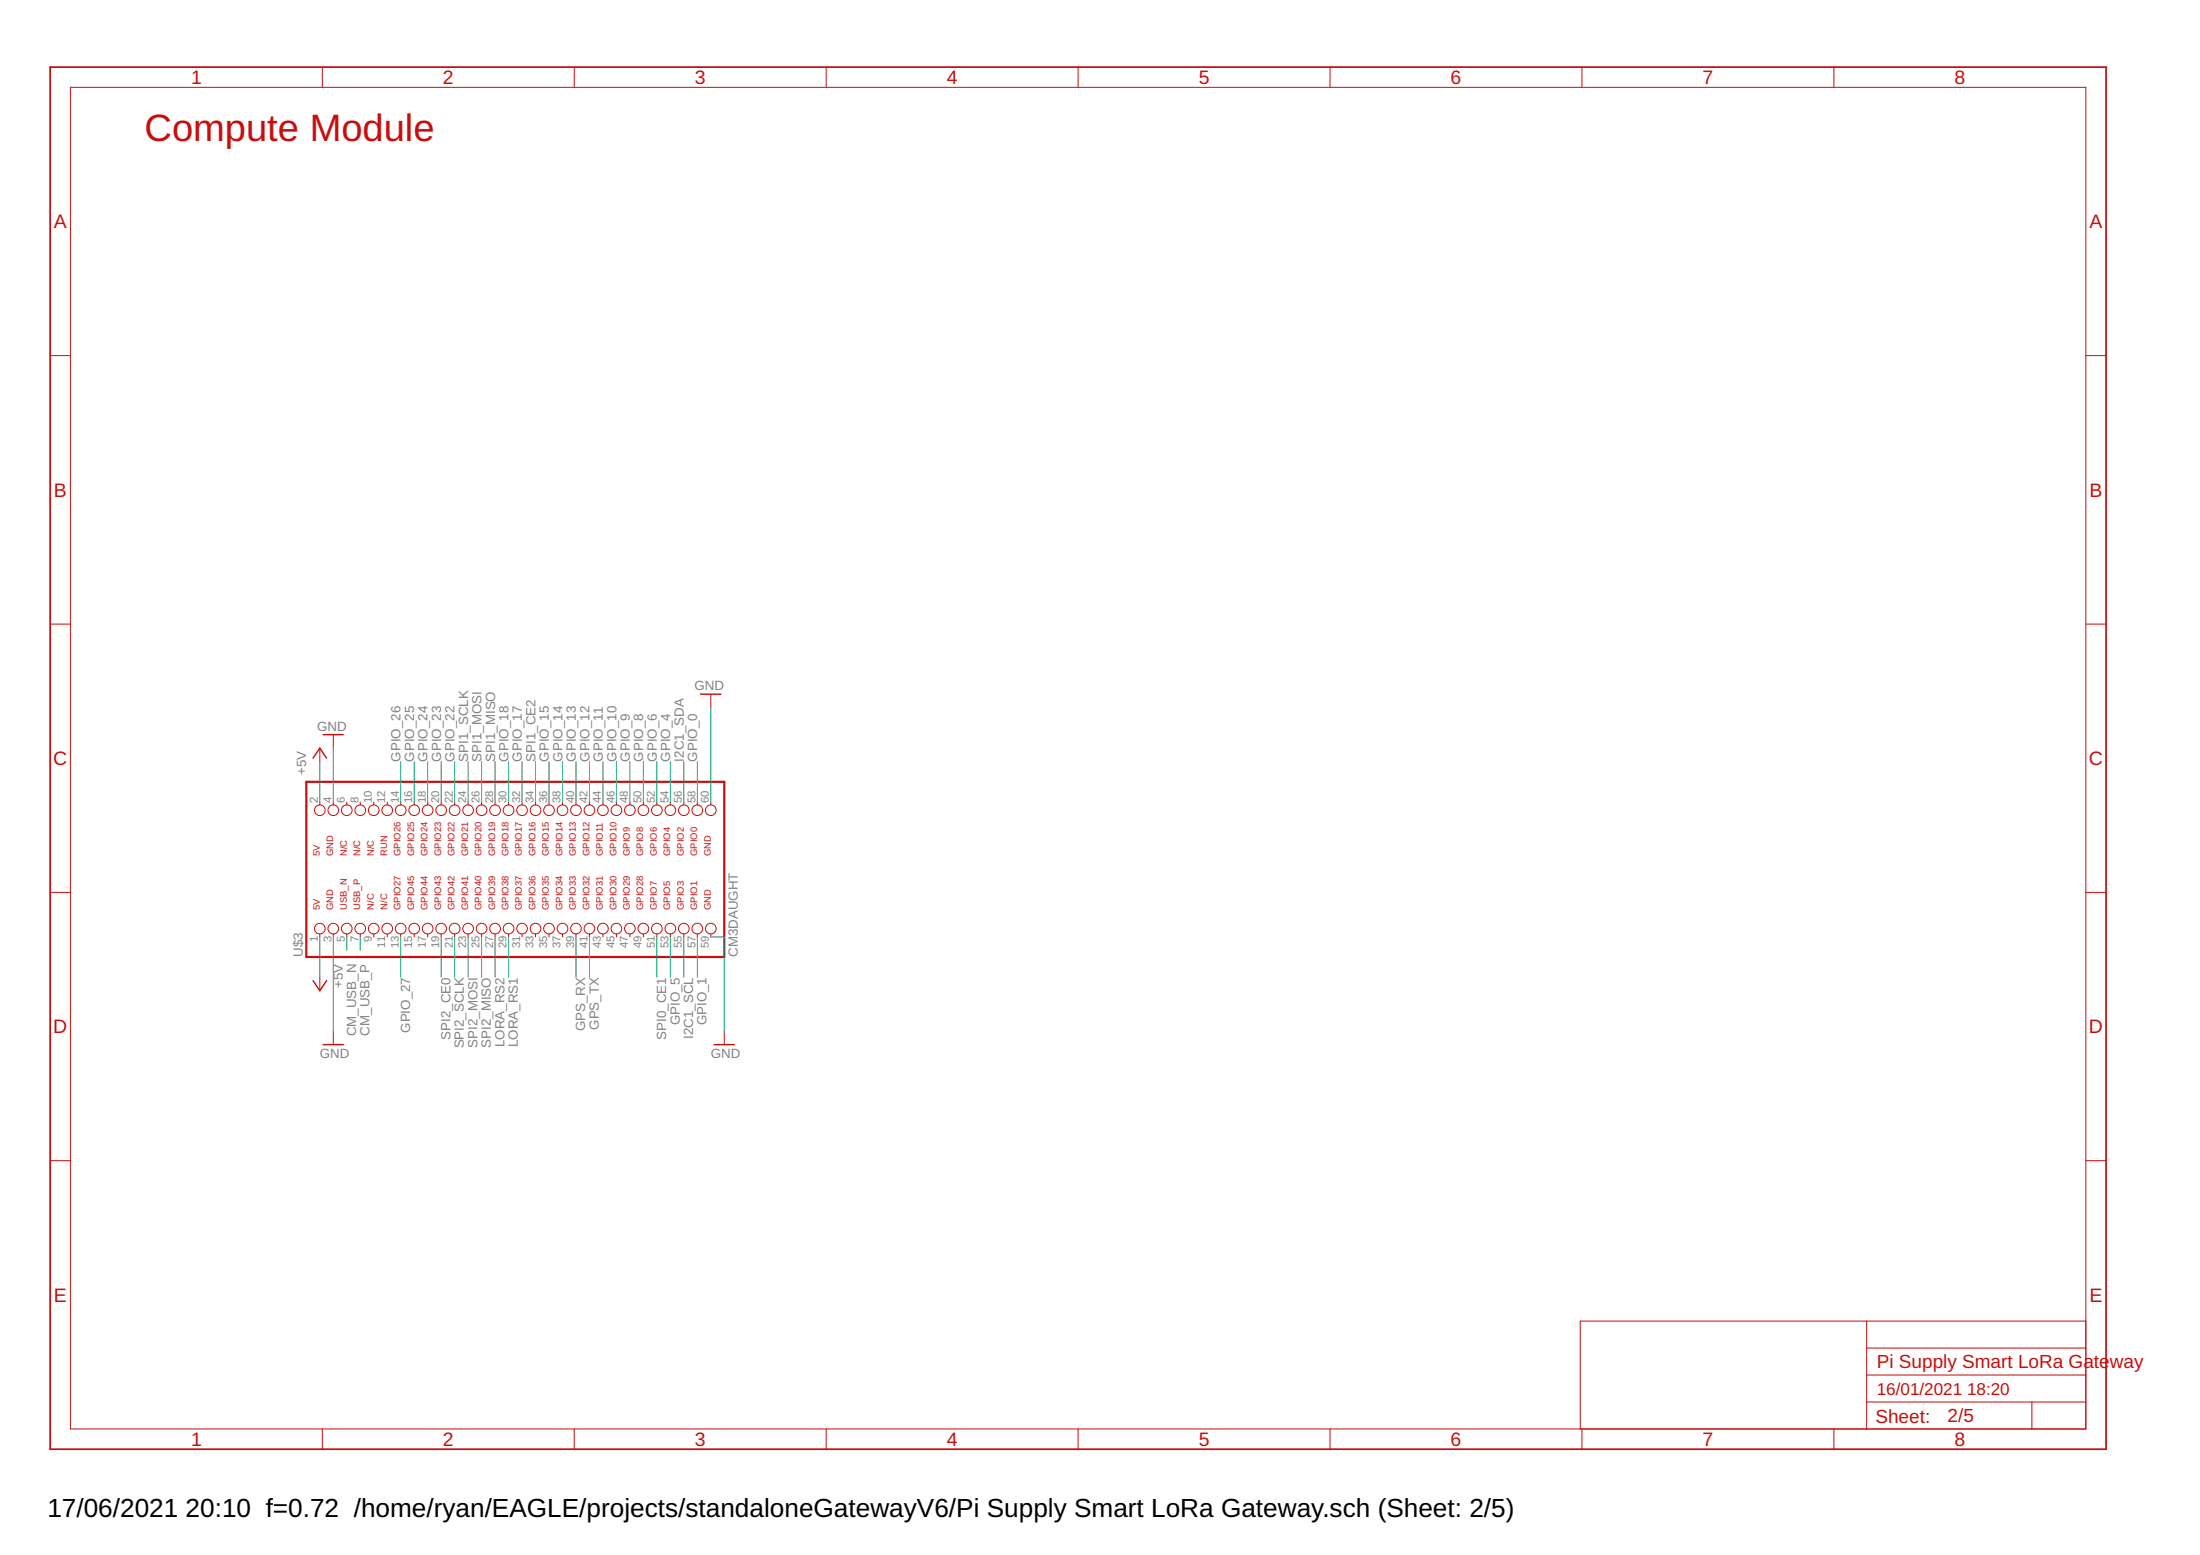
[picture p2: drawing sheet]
<svg xmlns="http://www.w3.org/2000/svg" width="297mm" height="210mm" viewBox="0 0 297 210" stroke-linecap="round" stroke-linejoin="round" font-family="sans-serif">
<g fill="none" stroke="#c90d0c" stroke-width=".14">
<path d="M9.5 11.8h272.1v181.1h-272.1zM43.5 9.1v2.7M77.5 9.1v2.7M111.5 9.1v2.7M145.6 9.1v2.7M179.6 9.1v2.7M213.6 9.1v2.7M247.6 9.1v2.7M6.8 48h2.7M281.6 48h2.8M6.8 84.2h2.7M45 99.2v1.8"/>
<path d="M96 93.7v1.8M281.6 84.2h2.8M43.2 101v1.8M43.2 108.3v.4M45 108.3v.4M46.8 108.3v.4M48.6 108.3v.4M50.5 108.3v.4M52.3 108.3v.4M54.1 108.3v.4M55.9 108.3v.4M57.7 108.3v.4"/>
<path d="M59.6 108.3v.4M61.4 108.3v.4M63.2 108.3v.4M65 108.3v.4M66.8 108.3v.4M68.7 108.3v.4M70.5 108.3v.4M72.3 108.3v.4M74.1 108.3v.4M75.9 108.3v.4M77.8 108.3v.4M79.6 108.3v.4"/>
<path d="M81.4 108.3v.4M83.2 108.3v.4M85 108.3v.4M86.9 108.3v.4M88.7 108.3v.4M90.5 108.3v.4M92.3 108.3v.4M94.1 108.3v.4M96 108.3v.4M6.8 120.5h2.7M43.2 126.1v.4M43.2 131.9v1.8"/>
<path d="M45 126.1v.4M45 139.2v1.8M46.8 126.1v.4M48.6 126.1v.4M50.5 126.1v.4M52.3 126.1v.4M54.1 126.1v.4M55.9 126.1v.4M57.7 126.1v.4M59.6 126.1v.4M61.4 126.1v.4M63.2 126.1v.4"/>
<path d="M65 126.1v.4M66.8 126.1v.4M68.7 126.1v.4M70.5 126.1v.4M72.3 126.1v.4M74.1 126.1v.4M75.9 126.1v.4M77.8 126.1v.4M79.6 126.1v.4M81.4 126.1v.4M83.2 126.1v.4M85 126.1v.4"/>
<path d="M86.9 126.1v.4M88.7 126.1v.4M90.5 126.1v.4M92.3 126.1v.4M94.1 126.1v.4M96 126.1v.4M97.8 139.2v1.8M281.6 120.5h2.8M6.8 156.7h2.7M281.6 156.7h2.8M252 178.3v14.6M281.6 178.3h-68.2v14.6"/>
<path d="M43.5 192.9v2.7M77.5 192.9v2.7M111.5 192.9v2.7M145.6 192.9v2.7M179.6 192.9v2.7M213.6 192.9v2.7M247.6 192.9v2.7M252 189.3h29.6M252 185.6h29.6M252 182h29.6M274.3 189.3v3.6"/>
<circle cx="43.2" cy="109.4" r=".72"/>
<circle cx="45" cy="109.4" r=".72"/>
<circle cx="46.8" cy="109.4" r=".72"/>
<circle cx="48.6" cy="109.4" r=".72"/>
<circle cx="50.5" cy="109.4" r=".72"/>
<circle cx="52.3" cy="109.4" r=".72"/>
<circle cx="54.1" cy="109.4" r=".72"/>
<circle cx="55.9" cy="109.4" r=".72"/>
<circle cx="57.7" cy="109.4" r=".72"/>
<circle cx="59.6" cy="109.4" r=".72"/>
<circle cx="61.4" cy="109.4" r=".72"/>
<circle cx="63.2" cy="109.4" r=".72"/>
<circle cx="65" cy="109.4" r=".72"/>
<circle cx="66.8" cy="109.4" r=".72"/>
<circle cx="68.7" cy="109.4" r=".72"/>
<circle cx="70.5" cy="109.4" r=".72"/>
<circle cx="72.3" cy="109.4" r=".72"/>
<circle cx="74.1" cy="109.4" r=".72"/>
<circle cx="75.9" cy="109.4" r=".72"/>
<circle cx="77.8" cy="109.4" r=".72"/>
<circle cx="79.6" cy="109.4" r=".72"/>
<circle cx="81.4" cy="109.4" r=".72"/>
<circle cx="83.2" cy="109.4" r=".72"/>
<circle cx="85" cy="109.4" r=".72"/>
<circle cx="86.9" cy="109.4" r=".72"/>
<circle cx="88.7" cy="109.4" r=".72"/>
<circle cx="90.5" cy="109.4" r=".72"/>
<circle cx="92.3" cy="109.4" r=".72"/>
<circle cx="94.1" cy="109.4" r=".72"/>
<circle cx="96" cy="109.4" r=".72"/>
<circle cx="43.2" cy="125.3" r=".72"/>
<circle cx="45" cy="125.3" r=".72"/>
<circle cx="46.8" cy="125.3" r=".72"/>
<circle cx="48.6" cy="125.3" r=".72"/>
<circle cx="50.5" cy="125.3" r=".72"/>
<circle cx="52.3" cy="125.3" r=".72"/>
<circle cx="54.1" cy="125.3" r=".72"/>
<circle cx="55.9" cy="125.3" r=".72"/>
<circle cx="57.7" cy="125.3" r=".72"/>
<circle cx="59.6" cy="125.3" r=".72"/>
<circle cx="61.4" cy="125.3" r=".72"/>
<circle cx="63.2" cy="125.3" r=".72"/>
<circle cx="65" cy="125.3" r=".72"/>
<circle cx="66.8" cy="125.3" r=".72"/>
<circle cx="68.7" cy="125.3" r=".72"/>
<circle cx="70.5" cy="125.3" r=".72"/>
<circle cx="72.3" cy="125.3" r=".72"/>
<circle cx="74.1" cy="125.3" r=".72"/>
<circle cx="75.9" cy="125.3" r=".72"/>
<circle cx="77.8" cy="125.3" r=".72"/>
<circle cx="79.6" cy="125.3" r=".72"/>
<circle cx="81.4" cy="125.3" r=".72"/>
<circle cx="83.2" cy="125.3" r=".72"/>
<circle cx="85" cy="125.3" r=".72"/>
<circle cx="86.9" cy="125.3" r=".72"/>
<circle cx="88.7" cy="125.3" r=".72"/>
<circle cx="90.5" cy="125.3" r=".72"/>
<circle cx="92.3" cy="125.3" r=".72"/>
<circle cx="94.1" cy="125.3" r=".72"/>
<circle cx="96" cy="125.3" r=".72"/>
</g>
<path d="M6.8 9.1h277.6v186.5h-277.6z" fill="none" stroke="#c90d0c" stroke-width=".23"/>
<path d="M41.4 105.5h56.4v23.7h-56.4z" fill="none" stroke="#c90d0c" stroke-width=".3"/>
<path d="M43.6 99.2h2.8M94.6 93.7h2.7M42.3 102.3l.9-1.3 .9 1.3M42.3 132.4l.9 1.3 .9-1.3M43.6 141h2.8M96.4 141h2.7" fill="none" stroke="#c90d0c" stroke-width=".19"/>
<g fill="none" stroke="#0dab76" stroke-width=".14">
<path d="M96 95.5v12.8M43.2 102.8v5.5M45 101v7.3M54.1 102.8v5.5M55.9 102.8v5.5M57.7 102.8v5.5M59.6 102.8v5.5M61.4 102.8v5.5M63.2 102.8v5.5M65 102.8v5.5M66.8 102.8v5.5M68.7 102.8v5.5"/>
<path d="M70.5 102.8v5.5M72.3 102.8v5.5M74.1 102.8v5.5M75.9 102.8v5.5M77.8 102.8v5.5M79.6 102.8v5.5M81.4 102.8v5.5M83.2 102.8v5.5M85 102.8v5.5M86.9 102.8v5.5M88.7 102.8v5.5M90.5 102.8v5.5"/>
<path d="M92.3 102.8v5.5M94.1 102.8v5.5M43.2 126.5v5.4M45 126.5v12.7M46.8 126.5v1.8M48.6 126.5v1.8M54.1 126.5v5.4M59.6 126.5v5.4M61.4 126.5v5.4M63.2 126.5v5.4M65 126.5v5.4M66.8 126.5v5.4"/>
<path d="M68.7 126.5v5.4M77.8 126.5v5.4M79.6 126.5v5.4M88.7 126.5v5.4M90.5 126.5v5.4M92.3 126.5v5.4M94.1 126.5v5.4M96 126.5h1.8v12.7"/>
</g>
<text font-size="5.1" fill="#c90d0c" x="19.5" y="19.1">Compute Module</text>
<g font-size="3.5">
<text x="6.4" y="204.7">17/06/2021</text>
<text x="25.1" y="204.7">20:10 f=0.72 /home/ryan/EAGLE/projects/standaloneGatewayV6/Pi Supply Smart LoRa Gateway.sch (Sheet: 2/5)</text>
</g>
<g font-size="2.6" fill="#c90d0c">
<text x="25.8" y="11.4">1</text>
<text x="59.8" y="11.4">2</text>
<text x="93.8" y="11.4">3</text>
<text x="127.8" y="11.4">4</text>
<text x="161.8" y="11.4">5</text>
<text x="195.9" y="11.4">6</text>
<text x="229.9" y="11.4">7</text>
<text x="263.9" y="11.4">8</text>
<text x="7.3" y="30.8">A</text>
<text x="282.1" y="30.8">A</text>
<text x="7.3" y="67.1">B</text>
<text x="282.1" y="67.1">B</text>
<text x="7.2" y="103.3">C</text>
<text x="282" y="103.3">C</text>
<text x="7.2" y="139.5">D</text>
<text x="282" y="139.5">D</text>
<text x="7.3" y="175.7">E</text>
<text x="282.1" y="175.7">E</text>
<text x="253.4" y="184.7">Pi Supply Smart LoRa Gate</text>
<text x="284.9" y="184.7">way</text>
<text x="263" y="192">2/5</text>
<text x="25.8" y="195.2">1</text>
<text x="59.8" y="195.2">2</text>
<text x="93.8" y="195.2">3</text>
<text x="127.8" y="195.2">4</text>
<text x="161.8" y="195.2">5</text>
<text x="195.9" y="195.2">6</text>
<text x="229.9" y="195.2">7</text>
<text x="253.2" y="192.1">Sheet:</text>
<text x="263.9" y="195.2">8</text>
</g>
<g font-size="2.3" fill="#c90d0c">
<text x="253.4" y="188.3">16/01/2021</text>
<text x="265.6" y="188.3">18:20</text>
</g>
<g font-size="1.8" fill="#808080">
<text x="93.8" y="93.1">GND</text>
<text x="42.8" y="98.6">GND</text>
<text x="41.4" y="104.6" transform="rotate(-90 41.4 104.6)">+5V</text>
<text x="54.1" y="102.8" transform="rotate(-90 54.1 102.8)">GPIO_26</text>
<text x="55.9" y="102.8" transform="rotate(-90 55.9 102.8)">GPIO_25</text>
<text x="57.7" y="102.8" transform="rotate(-90 57.7 102.8)">GPIO_24</text>
<text x="59.6" y="102.8" transform="rotate(-90 59.6 102.8)">GPIO_23</text>
<text x="61.4" y="102.8" transform="rotate(-90 61.4 102.8)">GPIO_22</text>
<text x="63.2" y="102.8" transform="rotate(-90 63.2 102.8)">SPI1_SCLK</text>
<text x="65" y="102.8" transform="rotate(-90 65 102.8)">SPI1_MOSI</text>
<text x="66.8" y="102.8" transform="rotate(-90 66.8 102.8)">SPI1_MISO</text>
<text x="68.7" y="102.8" transform="rotate(-90 68.7 102.8)">GPIO_18</text>
<text x="70.5" y="102.8" transform="rotate(-90 70.5 102.8)">GPIO_17</text>
<text x="72.3" y="102.8" transform="rotate(-90 72.3 102.8)">SPI1_CE2</text>
<text x="74.1" y="102.8" transform="rotate(-90 74.1 102.8)">GPIO_15</text>
<text x="75.9" y="102.8" transform="rotate(-90 75.9 102.8)">GPIO_14</text>
<text x="77.8" y="102.8" transform="rotate(-90 77.8 102.8)">GPIO_13</text>
<text x="79.6" y="102.8" transform="rotate(-90 79.6 102.8)">GPIO_12</text>
<text x="81.4" y="102.8" transform="rotate(-90 81.4 102.8)">GPIO_11</text>
<text x="83.2" y="102.8" transform="rotate(-90 83.2 102.8)">GPIO_10</text>
<text x="85" y="102.8" transform="rotate(-90 85 102.8)">GPIO_9</text>
<text x="86.9" y="102.8" transform="rotate(-90 86.9 102.8)">GPIO_8</text>
<text x="88.7" y="102.8" transform="rotate(-90 88.7 102.8)">GPIO_6</text>
<text x="90.5" y="102.8" transform="rotate(-90 90.5 102.8)">GPIO_4</text>
<text x="92.3" y="102.8" transform="rotate(-90 92.3 102.8)">I2C1_SDA</text>
<text x="94.1" y="102.8" transform="rotate(-90 94.1 102.8)">GPIO_0</text>
<text x="40.9" y="129.2" transform="rotate(-90 40.9 129.2)">U$3</text>
<text x="99.6" y="129.2" transform="rotate(-90 99.6 129.2)">CM3DAUGHT</text>
<text x="46.3" y="133.4" transform="rotate(-90 46.3 133.4)">+5V</text>
<text x="43.2" y="142.8">GND</text>
<text x="48.1" y="139.9" transform="rotate(-90 48.1 139.9)">CM_USB_N</text>
<text x="49.9" y="139.8" transform="rotate(-90 49.9 139.8)">CM_USB_P</text>
<text x="55.4" y="139.4" transform="rotate(-90 55.4 139.4)">GPIO_27</text>
<text x="60.8" y="140.3" transform="rotate(-90 60.8 140.3)">SPI2_CE0</text>
<text x="62.6" y="141.5" transform="rotate(-90 62.6 141.5)">SPI2_SCLK</text>
<text x="64.5" y="141.4" transform="rotate(-90 64.5 141.4)">SPI2_MOSI</text>
<text x="66.3" y="141.4" transform="rotate(-90 66.3 141.4)">SPI2_MISO</text>
<text x="68.1" y="141.3" transform="rotate(-90 68.1 141.3)">LORA_RS2</text>
<text x="69.9" y="141.3" transform="rotate(-90 69.9 141.3)">LORA_RS1</text>
<text x="79" y="139.2" transform="rotate(-90 79 139.2)">GPS_RX</text>
<text x="80.8" y="139" transform="rotate(-90 80.8 139)">GPS_TX</text>
<text x="89.9" y="140.3" transform="rotate(-90 89.9 140.3)">SPI0_CE1</text>
<text x="91.8" y="138.4" transform="rotate(-90 91.8 138.4)">GPIO_5</text>
<text x="93.6" y="140.2" transform="rotate(-90 93.6 140.2)">I2C1_SCL</text>
<text x="95.4" y="138.4" transform="rotate(-90 95.4 138.4)">GPIO_1</text>
<text x="96" y="142.8">GND</text>
</g>
<g font-size="1.5" fill="#808080">
<text x="42.9" y="108.4" transform="rotate(-90 42.9 108.4)">2</text>
<text x="44.7" y="108.4" transform="rotate(-90 44.7 108.4)">4</text>
<text x="46.6" y="108.4" transform="rotate(-90 46.6 108.4)">6</text>
<text x="48.4" y="108.4" transform="rotate(-90 48.4 108.4)">8</text>
<text x="50.2" y="108.4" transform="rotate(-90 50.2 108.4)">10</text>
<text x="52" y="108.4" transform="rotate(-90 52 108.4)">12</text>
<text x="53.8" y="108.4" transform="rotate(-90 53.8 108.4)">14</text>
<text x="55.7" y="108.4" transform="rotate(-90 55.7 108.4)">16</text>
<text x="57.5" y="108.4" transform="rotate(-90 57.5 108.4)">18</text>
<text x="59.3" y="108.4" transform="rotate(-90 59.3 108.4)">20</text>
<text x="61.1" y="108.4" transform="rotate(-90 61.1 108.4)">22</text>
<text x="62.9" y="108.4" transform="rotate(-90 62.9 108.4)">24</text>
<text x="64.8" y="108.4" transform="rotate(-90 64.8 108.4)">26</text>
<text x="66.6" y="108.4" transform="rotate(-90 66.6 108.4)">28</text>
<text x="68.4" y="108.4" transform="rotate(-90 68.4 108.4)">30</text>
<text x="70.2" y="108.4" transform="rotate(-90 70.2 108.4)">32</text>
<text x="72" y="108.4" transform="rotate(-90 72 108.4)">34</text>
<text x="73.9" y="108.4" transform="rotate(-90 73.9 108.4)">36</text>
<text x="75.7" y="108.4" transform="rotate(-90 75.7 108.4)">38</text>
<text x="77.5" y="108.4" transform="rotate(-90 77.5 108.4)">40</text>
<text x="79.3" y="108.4" transform="rotate(-90 79.3 108.4)">42</text>
<text x="81.1" y="108.4" transform="rotate(-90 81.1 108.4)">44</text>
<text x="83" y="108.4" transform="rotate(-90 83 108.4)">46</text>
<text x="84.8" y="108.4" transform="rotate(-90 84.8 108.4)">48</text>
<text x="86.6" y="108.4" transform="rotate(-90 86.6 108.4)">50</text>
<text x="88.4" y="108.4" transform="rotate(-90 88.4 108.4)">52</text>
<text x="90.2" y="108.4" transform="rotate(-90 90.2 108.4)">54</text>
<text x="92.1" y="108.4" transform="rotate(-90 92.1 108.4)">56</text>
<text x="93.9" y="108.4" transform="rotate(-90 93.9 108.4)">58</text>
<text x="95.7" y="108.4" transform="rotate(-90 95.7 108.4)">60</text>
<text x="42.9" y="127.2" transform="rotate(-90 42.9 127.2)">1</text>
<text x="44.7" y="127.2" transform="rotate(-90 44.7 127.2)">3</text>
<text x="46.6" y="127.2" transform="rotate(-90 46.6 127.2)">5</text>
<text x="48.4" y="127.2" transform="rotate(-90 48.4 127.2)">7</text>
<text x="50.2" y="127.2" transform="rotate(-90 50.2 127.2)">9</text>
<text x="52" y="127.9" transform="rotate(-90 52 127.9)">11</text>
<text x="53.8" y="128" transform="rotate(-90 53.8 128)">13</text>
<text x="55.7" y="128" transform="rotate(-90 55.7 128)">15</text>
<text x="57.5" y="128" transform="rotate(-90 57.5 128)">17</text>
<text x="59.3" y="128" transform="rotate(-90 59.3 128)">19</text>
<text x="61.1" y="128" transform="rotate(-90 61.1 128)">21</text>
<text x="62.9" y="128" transform="rotate(-90 62.9 128)">23</text>
<text x="64.8" y="128" transform="rotate(-90 64.8 128)">25</text>
<text x="66.6" y="128" transform="rotate(-90 66.6 128)">27</text>
<text x="68.4" y="128" transform="rotate(-90 68.4 128)">29</text>
<text x="70.2" y="128" transform="rotate(-90 70.2 128)">31</text>
<text x="72" y="128" transform="rotate(-90 72 128)">33</text>
<text x="73.9" y="128" transform="rotate(-90 73.9 128)">35</text>
<text x="75.7" y="128" transform="rotate(-90 75.7 128)">37</text>
<text x="77.5" y="128" transform="rotate(-90 77.5 128)">39</text>
<text x="79.3" y="128" transform="rotate(-90 79.3 128)">41</text>
<text x="81.1" y="128" transform="rotate(-90 81.1 128)">43</text>
<text x="83" y="128" transform="rotate(-90 83 128)">45</text>
<text x="84.8" y="128" transform="rotate(-90 84.8 128)">47</text>
<text x="86.6" y="128" transform="rotate(-90 86.6 128)">49</text>
<text x="88.4" y="128" transform="rotate(-90 88.4 128)">51</text>
<text x="90.2" y="128" transform="rotate(-90 90.2 128)">53</text>
<text x="92.1" y="128" transform="rotate(-90 92.1 128)">55</text>
<text x="93.9" y="128" transform="rotate(-90 93.9 128)">57</text>
<text x="95.7" y="128" transform="rotate(-90 95.7 128)">59</text>
</g>
<g font-size="1.3" fill="#c90d0c">
<text x="43.2" y="115.5" transform="rotate(-90 43.2 115.5)">5V</text>
<text x="45" y="115.5" transform="rotate(-90 45 115.5)">GND</text>
<text x="46.8" y="115.5" transform="rotate(-90 46.8 115.5)">N/C</text>
<text x="48.6" y="115.5" transform="rotate(-90 48.6 115.5)">N/C</text>
<text x="50.5" y="115.5" transform="rotate(-90 50.5 115.5)">N/C</text>
<text x="52.3" y="115.5" transform="rotate(-90 52.3 115.5)">RUN</text>
<text x="54.1" y="115.5" transform="rotate(-90 54.1 115.5)">GPIO26</text>
<text x="55.9" y="115.5" transform="rotate(-90 55.9 115.5)">GPIO25</text>
<text x="57.7" y="115.5" transform="rotate(-90 57.7 115.5)">GPIO24</text>
<text x="59.6" y="115.5" transform="rotate(-90 59.6 115.5)">GPIO23</text>
<text x="61.4" y="115.5" transform="rotate(-90 61.4 115.5)">GPIO22</text>
<text x="63.2" y="115.5" transform="rotate(-90 63.2 115.5)">GPIO21</text>
<text x="65" y="115.5" transform="rotate(-90 65 115.5)">GPIO20</text>
<text x="66.8" y="115.5" transform="rotate(-90 66.8 115.5)">GPIO19</text>
<text x="68.7" y="115.5" transform="rotate(-90 68.7 115.5)">GPIO18</text>
<text x="70.5" y="115.5" transform="rotate(-90 70.5 115.5)">GPIO17</text>
<text x="72.3" y="115.5" transform="rotate(-90 72.3 115.5)">GPIO16</text>
<text x="74.1" y="115.5" transform="rotate(-90 74.1 115.5)">GPIO15</text>
<text x="75.9" y="115.5" transform="rotate(-90 75.9 115.5)">GPIO14</text>
<text x="77.8" y="115.5" transform="rotate(-90 77.8 115.5)">GPIO13</text>
<text x="79.6" y="115.5" transform="rotate(-90 79.6 115.5)">GPIO12</text>
<text x="81.4" y="115.5" transform="rotate(-90 81.4 115.5)">GPIO11</text>
<text x="83.2" y="115.5" transform="rotate(-90 83.2 115.5)">GPIO10</text>
<text x="85" y="115.5" transform="rotate(-90 85 115.5)">GPIO9</text>
<text x="86.9" y="115.5" transform="rotate(-90 86.9 115.5)">GPIO8</text>
<text x="88.7" y="115.5" transform="rotate(-90 88.7 115.5)">GPIO6</text>
<text x="90.5" y="115.5" transform="rotate(-90 90.5 115.5)">GPIO4</text>
<text x="92.3" y="115.5" transform="rotate(-90 92.3 115.5)">GPIO2</text>
<text x="94.1" y="115.5" transform="rotate(-90 94.1 115.5)">GPIO0</text>
<text x="96" y="115.5" transform="rotate(-90 96 115.5)">GND</text>
<text x="43.2" y="122.8" transform="rotate(-90 43.2 122.8)">5V</text>
<text x="45" y="122.8" transform="rotate(-90 45 122.8)">GND</text>
<text x="46.8" y="122.8" transform="rotate(-90 46.8 122.8)">USB_N</text>
<text x="48.6" y="122.8" transform="rotate(-90 48.6 122.8)">USB_P</text>
<text x="50.5" y="122.8" transform="rotate(-90 50.5 122.8)">N/C</text>
<text x="52.3" y="122.8" transform="rotate(-90 52.3 122.8)">N/C</text>
<text x="54.1" y="122.8" transform="rotate(-90 54.1 122.8)">GPIO27</text>
<text x="55.9" y="122.8" transform="rotate(-90 55.9 122.8)">GPIO45</text>
<text x="57.7" y="122.8" transform="rotate(-90 57.7 122.8)">GPIO44</text>
<text x="59.6" y="122.8" transform="rotate(-90 59.6 122.8)">GPIO43</text>
<text x="61.4" y="122.8" transform="rotate(-90 61.4 122.8)">GPIO42</text>
<text x="63.2" y="122.8" transform="rotate(-90 63.2 122.8)">GPIO41</text>
<text x="65" y="122.8" transform="rotate(-90 65 122.8)">GPIO40</text>
<text x="66.8" y="122.8" transform="rotate(-90 66.8 122.8)">GPIO39</text>
<text x="68.7" y="122.8" transform="rotate(-90 68.7 122.8)">GPIO38</text>
<text x="70.5" y="122.8" transform="rotate(-90 70.5 122.8)">GPIO37</text>
<text x="72.3" y="122.8" transform="rotate(-90 72.3 122.8)">GPIO36</text>
<text x="74.1" y="122.8" transform="rotate(-90 74.1 122.8)">GPIO35</text>
<text x="75.9" y="122.8" transform="rotate(-90 75.9 122.8)">GPIO34</text>
<text x="77.8" y="122.8" transform="rotate(-90 77.8 122.8)">GPIO33</text>
<text x="79.6" y="122.8" transform="rotate(-90 79.6 122.8)">GPIO32</text>
<text x="81.4" y="122.8" transform="rotate(-90 81.4 122.8)">GPIO31</text>
<text x="83.2" y="122.8" transform="rotate(-90 83.2 122.8)">GPIO30</text>
<text x="85" y="122.8" transform="rotate(-90 85 122.8)">GPIO29</text>
<text x="86.9" y="122.8" transform="rotate(-90 86.9 122.8)">GPIO28</text>
<text x="88.7" y="122.8" transform="rotate(-90 88.7 122.8)">GPIO7</text>
<text x="90.5" y="122.8" transform="rotate(-90 90.5 122.8)">GPIO5</text>
<text x="92.3" y="122.8" transform="rotate(-90 92.3 122.8)">GPIO3</text>
<text x="94.1" y="122.8" transform="rotate(-90 94.1 122.8)">GPIO1</text>
<text x="96" y="122.8" transform="rotate(-90 96 122.8)">GND</text>
</g>
</svg>
